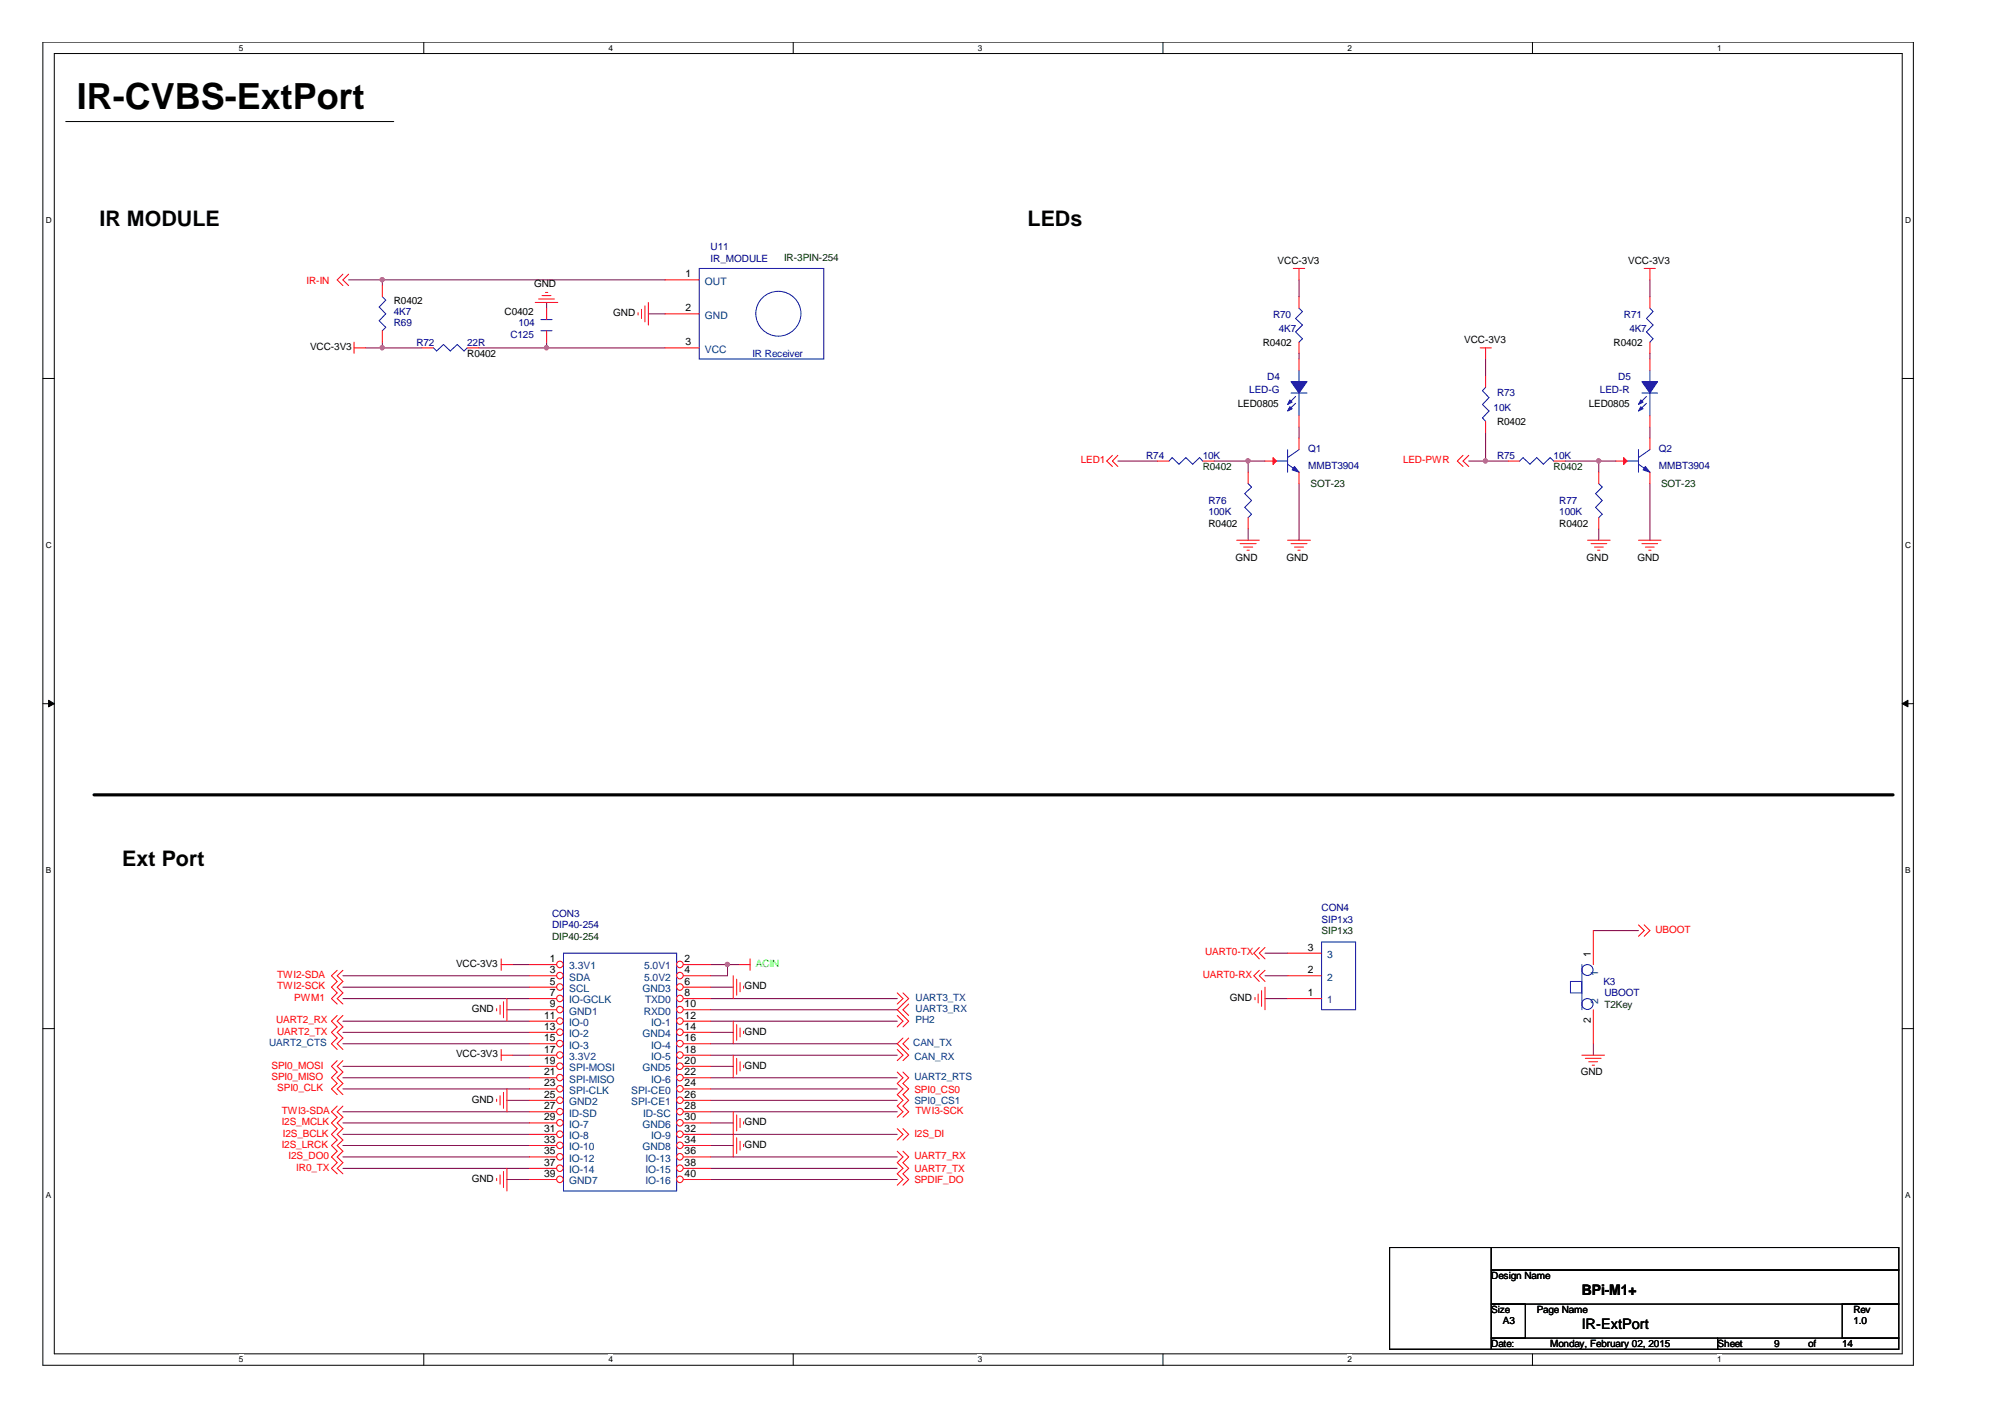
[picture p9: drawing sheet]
<svg xmlns="http://www.w3.org/2000/svg" width="297mm" height="210mm" viewBox="0 0 297 210" stroke-linecap="round" stroke-linejoin="round" font-family="sans-serif">
<path d="M6.3 6.2h277.2v196h-277.2zM8 7.9h273.8v192.6h-273.8z" fill="none" stroke="#000" stroke-width=".15"/>
<g fill="#fff">
<path d="M35.4 6.4h.6v1.4h-.6z"/>
<path d="M35.4 200.7h.6v1.4h-.6z"/>
</g>
<path d="M62.8 6.2v1.7M62.8 200.5v1.7" fill="none" stroke="#000" stroke-width=".15"/>
<g fill="#fff">
<path d="M90.1 6.4h.7v1.4h-.7z"/>
<path d="M90.1 200.7h.7v1.4h-.7z"/>
</g>
<path d="M117.5 6.2v1.7M117.5 200.5v1.7" fill="none" stroke="#000" stroke-width=".15"/>
<g fill="#fff">
<path d="M144.9 6.4h.6v1.4h-.6z"/>
<path d="M144.9 200.7h.6v1.4h-.6z"/>
</g>
<path d="M172.3 6.2v1.7M172.3 200.5v1.7" fill="none" stroke="#000" stroke-width=".15"/>
<g fill="#fff">
<path d="M199.6 6.4h.7v1.4h-.7z"/>
<path d="M199.6 200.7h.7v1.4h-.7z"/>
</g>
<path d="M227 6.2v1.7M227 200.5v1.7" fill="none" stroke="#000" stroke-width=".15"/>
<g fill="#fff">
<path d="M254.4 6.4h.6v1.4h-.6z"/>
<path d="M254.4 200.7h.6v1.4h-.6z"/>
<path d="M6.8 31.9h.8v1.4h-.8z"/>
<path d="M282.2 31.9h.9v1.4h-.9z"/>
<path d="M6.8 80.1h.8v1.4h-.8z"/>
<path d="M282.2 80.1h.9v1.4h-.9z"/>
</g>
<path d="M6.3 56.1h1.7M281.8 56.1h1.7" fill="none" stroke="#000" stroke-width=".15"/>
<g fill="#fff">
<path d="M6.8 128.2h.7v1.4h-.7z"/>
<path d="M282.2 128.2h.8v1.4h-.8z"/>
</g>
<path d="M6.3 104.2h1.7M281.8 104.2h1.7" fill="none" stroke="#000" stroke-width=".15"/>
<g fill="#000" stroke="#000" stroke-width=".15">
<path d="M7.2 103.7l.8 .5-.8 .5z" fill-rule="evenodd"/>
<path d="M281.8 104.2l.9-.5v1z" fill-rule="evenodd"/>
</g>
<g fill="#fff">
<path d="M6.8 176.4h.7v1.4h-.7z"/>
<path d="M282.2 176.4h.8v1.4h-.8z"/>
</g>
<path d="M9.7 18h48.6M6.3 152.4h1.7M281.8 152.4h1.7M205.9 184.8h15v15.1h-15zM220.9 184.8h60.4v3.3h-60.4zM220.9 188.1h60.4v5.1h-60.4zM220.9 193.2h5.1v5h-5.1zM220.9 198.2h33.6v1.7h-33.6zM254.5 198.2h26.8v1.7h-26.8zM272.9 193.2h8.4v5h-8.4z" fill="none" stroke="#000" stroke-width=".15"/>
<path d="M13.9 117.7h266.6" fill="none" stroke="#000" stroke-width=".47"/>
<g fill="none" stroke="#800040" stroke-width=".15">
<path d="M51.6 41.5h47M54.1 51.5h8.4M56.6 41.5v.8M56.6 50.7v.8M70.9 51.5h27.7M81 44.8v.8M81 50.7v.8M96.1 46.5h2.5M192.4 41.5v2.5M192.4 52.3v.9M220.1 53.2v2.5M244.4 41.5v2.5"/>
<path d="M244.4 52.3v.9M165.6 68.3h5.9M179.9 68.3h7.5M184.9 68.3v1.6M184.9 78.3v1.7M192.4 63.3v1.6M192.4 71.6v8.4M217.6 68.3h5.9M220.1 64.1v4.2M231.9 68.3h7.5M236.9 68.3v1.6M236.9 78.3v1.7"/>
<path d="M244.4 63.3v1.6M244.4 71.6v8.4M236.1 137.9h6.6M50.8 144.5h27.6M50.8 146.2h27.6M50.8 147.9h27.6M50.8 159.7h27.6M50.8 158h27.6M50.8 154.6h27.6M50.8 152.9h27.6M50.8 151.3h27.6M75.1 149.6h3.3"/>
<path d="M75.9 142.9h2.5M75.9 156.3h2.5M105.3 142.9h4.2M105.3 146.2h3.3M105.3 147.9h27.6M105.3 149.6h27.6M105.3 156.3h27.6M105.3 159.7h27.6M105.3 158h3.3M105.3 154.6h27.6M105.3 152.9h3.3M105.3 151.3h27.6"/>
<path d="M107.8 142.9v1.6h-2.5M187.4 144.5h3.4M187.4 147.9h3.4M187.4 141.2h3.4M236.1 154.6v1.7M50.8 161.3h27.6M50.8 166.3h27.6M50.8 169.7h27.6M50.8 164.7h27.6M50.8 173.1h27.6M50.8 171.4h27.6M50.8 168h27.6"/>
<path d="M75.1 163h3.3M75.1 174.7h3.3M105.3 163h27.6M105.3 161.3h27.6M105.3 174.7h27.6M105.3 166.3h3.3M105.3 169.7h3.3M105.3 164.7h27.6M105.3 173.1h27.6M105.3 171.4h27.6M105.3 168h27.6"/>
</g>
<g fill="#f0f" stroke="#f0f" stroke-width=".15">
<circle cx="81" cy="51.5" r=".32"/>
<circle cx="184.9" cy="68.3" r=".32"/>
<circle cx="56.6" cy="41.4" r=".32"/>
<circle cx="56.6" cy="51.5" r=".32"/>
<circle cx="236.8" cy="68.3" r=".32"/>
<circle cx="220.1" cy="68.3" r=".32"/>
<circle cx="107.8" cy="142.9" r=".32"/>
</g>
<g fill="none" stroke="#f00" stroke-width=".15">
<path d="M191.6 39.8h1.7M192.4 39.8v1.7M243.6 39.8h1.6M244.4 39.8v1.7M50.8 40.6l-.8 .9 .8 .8M51.6 40.6l-.8 .9 .8 .8M52.5 51.5h1.6M52.5 50.7v1.6M79.3 44.8h3.3M79.8 44.3h2.3M80.3 43.8h1.3M80.8 43.3h.4"/>
<path d="M94.5 46.3v.4M95 45.8v1.4M95.5 45.3v2.4M96.1 44.8v3.3M192.4 44v1.6M192.4 50.7v1.6M219.3 51.5h1.6M220.1 51.5v1.7M244.4 44v1.6M244.4 50.7v1.6M164.8 67.5l-.8 .8 .8 .8M165.6 67.5l-.8 .8 .8 .8"/>
<path d="M216.7 67.5l-.8 .8 .8 .8M217.6 67.5l-.9 .8 .9 .8M239.4 68.3h1.6M244.4 64.9v1.7M244.4 69.9v1.7M183.2 80h3.4M183.7 80.5h2.4M184.2 81h1.4M184.7 81.5h.4M190.8 80h3.3M191.3 80.5h2.3M191.8 81h1.3"/>
<path d="M192.3 81.5h.3M235.2 80h3.3M235.7 80.5h2.3M236.2 81h1.3M236.7 81.5h.3M242.7 80h3.4M243.2 80.5h2.4M243.8 81h1.3M244.3 81.5h.3M242.7 137l.9 .9-.9 .8M243.6 137l.8 .9-.8 .8M50 143.7l-.9 .8 .9 .9-.9 .8 .9 .9-.9 .8 .9 .8"/>
<path d="M50 157.1l-.9 .9 .9 .8-.9 .9 .9 .8-.9 .8 .9 .9M50 150.4l-.9 .9 .9 .8-.9 .8 .9 .9-.9 .8 .9 .9M50.8 143.7l-.8 .8 .8 .9-.8 .8 .8 .9-.8 .8 .8 .8M50.8 157.1l-.8 .9 .8 .8-.8 .9 .8 .8-.8 .8 .8 .9M50.8 150.4l-.8 .9 .8 .8-.8 .8 .8 .9-.8 .8 .8 .9M73.6 149.4v.3M74.1 148.9v1.4M74.3 156.3h1.6M74.3 142.9h1.6M74.3 142v1.7M74.3 155.5v1.6M74.6 148.4v2.4"/>
<path d="M75.1 147.9v3.4M108.6 144.5v3.4M108.6 151.3v3.3M108.6 156.3v3.4M109.1 145v2.4M109.1 151.8v2.3M109.1 156.8v2.3M109.5 142.9h1.6M109.6 145.6v1.3M109.6 152.3v1.3M109.6 157.3v1.3M110.2 146.1v.3"/>
<path d="M110.2 152.8v.3M110.2 157.8v.3M111.1 142v1.7M132.9 155.5l.9 .8-.9 .8M132.9 158.8l.9 .9-.9 .8 .9 .8-.9 .9 .9 .8-.9 .8 .9 .9-.9 .8M132.9 150.4l.9 .9-.9 .8M132.9 147.1l.9 .8-.9 .8M133.8 153.8l-.9 .8 1.7 1.7-.8 .8M133.8 158.8l.8 .9-.8 .8 .8 .8-.8 .9 .8 .8-.8 .8 .8 .9-.8 .8M133.8 147.1l.8 .8-1.7 1.7 1.7 1.7-.8 .8M134.6 153.8l-.8 .8 .8 .9M134.6 148.7l-.8 .9 .8 .8"/>
<path d="M185.9 147.8v.3M186.4 147.2v1.4M186.6 140.3l-.8 .9 .8 .8M186.6 143.7l-.8 .8 .8 .9M186.9 146.7v2.4M187.4 146.2v3.4M187.4 140.3l-.8 .9 .8 .8M187.4 143.7l-.8 .8 .8 .9M234.4 156.3h3.3M234.9 156.8h2.3M235.4 157.3h1.3M235.9 157.8h.3"/>
<path d="M50 163.8l-.9 .9 .9 .8-.9 .8 .9 .9-.9 .8 .9 .9-.9 .8 .9 .8-.9 .9 .9 .8-.9 .9 .9 .8M50.8 163.8l-.8 .9 .8 .8-.8 .8 .8 .9-.8 .8 .8 .9-.8 .8 .8 .8-.8 .9 .8 .8-.8 .9 .8 .8M73.6 162.8v.4M73.6 174.6v.3M74.1 162.3v1.4M74.1 174v1.4M74.6 161.8v2.4M74.6 173.5v2.4M75.1 161.3v3.4M75.1 173.1v3.3M108.6 164.7v6.7M109.1 165.2v2.3"/>
<path d="M109.1 168.5v2.4M109.6 165.7v1.3M109.6 169.1v1.3M110.2 166.2v.3M110.2 169.5v.4M132.9 170.5l.9 .9-.9 .8 .9 .9-.9 .8 .9 .8-.9 .9M132.9 167.2l.9 .8-.9 .9M133.8 170.5l.8 .9-.8 .8 .8 .9-.8 .8 .8 .8-.8 .9M133.8 167.2l.8 .8-.8 .9"/>
</g>
<path d="M192.4 45.6l.6 .6-1.1 1 1.1 .9-1.1 1.1 1.1 1-.6 .5M244.4 45.6l.5 .6-1 1 1 .9-1 1.1 1 1-.5 .5M241 68.3h1.7M242.7 68.8l1.7 1.1M242.7 66.6v3.3M244.4 66.6l-1.7 1.2M83.5 141.2h16.7v35.2h-16.7z" fill="none" stroke="#00f" stroke-width=".15"/>
<path d="M243.8 69.1l.6 .8-1-.3z" fill-rule="evenodd" fill="#00f" stroke="#00f" stroke-width=".15"/>
<path d="M240.5 67.8l.5 .5-.5 .5z" fill-rule="evenodd" fill="#f00" stroke="#f00" stroke-width=".15"/>
<circle cx="83" cy="142.9" r=".49" fill="#fff" stroke="#f00" stroke-width=".15"/>
<path d="M78.4 142.9h4.1" fill="none" stroke="#f00" stroke-width=".15"/>
<circle cx="83" cy="144.5" r=".49" fill="#fff" stroke="#f00" stroke-width=".15"/>
<path d="M78.4 144.5h4.1" fill="none" stroke="#f00" stroke-width=".15"/>
<circle cx="83" cy="146.2" r=".49" fill="#fff" stroke="#f00" stroke-width=".15"/>
<path d="M78.4 146.2h4.1" fill="none" stroke="#f00" stroke-width=".15"/>
<circle cx="83" cy="147.9" r=".49" fill="#fff" stroke="#f00" stroke-width=".15"/>
<path d="M78.4 147.9h4.1" fill="none" stroke="#f00" stroke-width=".15"/>
<circle cx="83" cy="149.6" r=".49" fill="#fff" stroke="#f00" stroke-width=".15"/>
<path d="M78.4 149.6h4.1" fill="none" stroke="#f00" stroke-width=".15"/>
<circle cx="83" cy="151.2" r=".49" fill="#fff" stroke="#f00" stroke-width=".15"/>
<path d="M78.4 151.3h4.1" fill="none" stroke="#f00" stroke-width=".15"/>
<circle cx="83" cy="152.9" r=".49" fill="#fff" stroke="#f00" stroke-width=".15"/>
<path d="M78.4 152.9h4.1" fill="none" stroke="#f00" stroke-width=".15"/>
<circle cx="100.7" cy="142.9" r=".49" fill="#fff" stroke="#f00" stroke-width=".15"/>
<path d="M101.3 142.9h4" fill="none" stroke="#f00" stroke-width=".15"/>
<circle cx="100.7" cy="144.5" r=".49" fill="#fff" stroke="#f00" stroke-width=".15"/>
<path d="M101.3 144.5h4" fill="none" stroke="#f00" stroke-width=".15"/>
<circle cx="100.7" cy="146.2" r=".49" fill="#fff" stroke="#f00" stroke-width=".15"/>
<path d="M101.3 146.2h4" fill="none" stroke="#f00" stroke-width=".15"/>
<circle cx="100.7" cy="147.9" r=".49" fill="#fff" stroke="#f00" stroke-width=".15"/>
<path d="M101.3 147.9h4" fill="none" stroke="#f00" stroke-width=".15"/>
<circle cx="100.7" cy="149.6" r=".49" fill="#fff" stroke="#f00" stroke-width=".15"/>
<path d="M101.3 149.6h4" fill="none" stroke="#f00" stroke-width=".15"/>
<circle cx="100.7" cy="151.2" r=".49" fill="#fff" stroke="#f00" stroke-width=".15"/>
<path d="M101.3 151.3h4" fill="none" stroke="#f00" stroke-width=".15"/>
<circle cx="100.7" cy="152.9" r=".49" fill="#fff" stroke="#f00" stroke-width=".15"/>
<path d="M101.3 152.9h4" fill="none" stroke="#f00" stroke-width=".15"/>
<circle cx="83" cy="154.6" r=".49" fill="#fff" stroke="#f00" stroke-width=".15"/>
<path d="M78.4 154.6h4.1" fill="none" stroke="#f00" stroke-width=".15"/>
<circle cx="83" cy="156.3" r=".49" fill="#fff" stroke="#f00" stroke-width=".15"/>
<path d="M78.4 156.3h4.1" fill="none" stroke="#f00" stroke-width=".15"/>
<circle cx="83" cy="157.9" r=".49" fill="#fff" stroke="#f00" stroke-width=".15"/>
<path d="M78.4 158h4.1" fill="none" stroke="#f00" stroke-width=".15"/>
<circle cx="83" cy="159.6" r=".49" fill="#fff" stroke="#f00" stroke-width=".15"/>
<path d="M78.4 159.7h4.1" fill="none" stroke="#f00" stroke-width=".15"/>
<circle cx="83" cy="161.3" r=".49" fill="#fff" stroke="#f00" stroke-width=".15"/>
<path d="M78.4 161.3h4.1" fill="none" stroke="#f00" stroke-width=".15"/>
<circle cx="83" cy="163" r=".49" fill="#fff" stroke="#f00" stroke-width=".15"/>
<path d="M78.4 163h4.1" fill="none" stroke="#f00" stroke-width=".15"/>
<circle cx="100.7" cy="154.6" r=".49" fill="#fff" stroke="#f00" stroke-width=".15"/>
<path d="M101.3 154.6h4" fill="none" stroke="#f00" stroke-width=".15"/>
<circle cx="100.7" cy="156.3" r=".49" fill="#fff" stroke="#f00" stroke-width=".15"/>
<path d="M101.3 156.3h4" fill="none" stroke="#f00" stroke-width=".15"/>
<circle cx="100.7" cy="157.9" r=".49" fill="#fff" stroke="#f00" stroke-width=".15"/>
<path d="M101.3 158h4" fill="none" stroke="#f00" stroke-width=".15"/>
<circle cx="100.7" cy="159.6" r=".49" fill="#fff" stroke="#f00" stroke-width=".15"/>
<path d="M101.3 159.7h4" fill="none" stroke="#f00" stroke-width=".15"/>
<circle cx="100.7" cy="161.3" r=".49" fill="#fff" stroke="#f00" stroke-width=".15"/>
<path d="M101.3 161.3h4" fill="none" stroke="#f00" stroke-width=".15"/>
<circle cx="100.7" cy="163" r=".49" fill="#fff" stroke="#f00" stroke-width=".15"/>
<path d="M101.3 163h4" fill="none" stroke="#f00" stroke-width=".15"/>
<circle cx="83" cy="164.7" r=".49" fill="#fff" stroke="#f00" stroke-width=".15"/>
<path d="M78.4 164.7h4.1" fill="none" stroke="#f00" stroke-width=".15"/>
<circle cx="83" cy="166.3" r=".49" fill="#fff" stroke="#f00" stroke-width=".15"/>
<path d="M78.4 166.3h4.1" fill="none" stroke="#f00" stroke-width=".15"/>
<circle cx="83" cy="168" r=".49" fill="#fff" stroke="#f00" stroke-width=".15"/>
<path d="M78.4 168h4.1" fill="none" stroke="#f00" stroke-width=".15"/>
<circle cx="83" cy="169.7" r=".49" fill="#fff" stroke="#f00" stroke-width=".15"/>
<path d="M78.4 169.7h4.1" fill="none" stroke="#f00" stroke-width=".15"/>
<circle cx="83" cy="171.4" r=".49" fill="#fff" stroke="#f00" stroke-width=".15"/>
<path d="M78.4 171.4h4.1" fill="none" stroke="#f00" stroke-width=".15"/>
<circle cx="83" cy="173" r=".49" fill="#fff" stroke="#f00" stroke-width=".15"/>
<path d="M78.4 173.1h4.1" fill="none" stroke="#f00" stroke-width=".15"/>
<circle cx="83" cy="174.7" r=".49" fill="#fff" stroke="#f00" stroke-width=".15"/>
<path d="M78.4 174.7h4.1" fill="none" stroke="#f00" stroke-width=".15"/>
<circle cx="100.7" cy="164.7" r=".49" fill="#fff" stroke="#f00" stroke-width=".15"/>
<path d="M101.3 164.7h4" fill="none" stroke="#f00" stroke-width=".15"/>
<circle cx="100.7" cy="166.3" r=".49" fill="#fff" stroke="#f00" stroke-width=".15"/>
<path d="M101.3 166.3h4" fill="none" stroke="#f00" stroke-width=".15"/>
<circle cx="100.7" cy="168" r=".49" fill="#fff" stroke="#f00" stroke-width=".15"/>
<path d="M101.3 168h4" fill="none" stroke="#f00" stroke-width=".15"/>
<circle cx="100.7" cy="169.7" r=".49" fill="#fff" stroke="#f00" stroke-width=".15"/>
<path d="M101.3 169.7h4" fill="none" stroke="#f00" stroke-width=".15"/>
<circle cx="100.7" cy="171.4" r=".49" fill="#fff" stroke="#f00" stroke-width=".15"/>
<path d="M101.3 171.4h4" fill="none" stroke="#f00" stroke-width=".15"/>
<circle cx="100.7" cy="173" r=".49" fill="#fff" stroke="#f00" stroke-width=".15"/>
<path d="M101.3 173.1h4" fill="none" stroke="#f00" stroke-width=".15"/>
<circle cx="100.7" cy="174.7" r=".49" fill="#fff" stroke="#f00" stroke-width=".15"/>
<g fill="none" stroke="#f00" stroke-width=".15">
<path d="M56.6 42.3v1.7M56.6 49v1.7M62.5 51.5h1.7M69.2 51.5h1.7M81 45.6v1.7M81 49v1.7M98.6 51.5h5M98.6 41.5h5M98.6 46.5h5M192.4 53.2v1.7M220.1 55.7v1.7M244.4 53.2v1.7"/>
<path d="M171.5 68.3h1.7M178.2 68.3h1.7M184.9 69.9v1.7M184.9 76.7v1.6M187.4 68.3h1.7M192.4 61.6v1.7M192.4 64.9v1.7M192.4 69.9v1.7M220.1 62.4v1.7M223.5 68.3h1.6M230.2 68.3h1.7M236.9 69.9v1.7"/>
<path d="M236.9 76.7v1.6M244.4 61.6v1.7M236.1 137.9v5M190.8 147.9h5M190.8 144.5h5M190.8 141.2h5M236.1 149.6v5M101.3 174.7h4"/>
</g>
<g fill="none" stroke="#00f" stroke-width=".15">
<path d="M103.6 39.8h18.4v13.4h-18.4zM56.6 44l.5 .5-.9 1 .9 1-.9 1 .9 1-.5 .5M64.2 51.5l.5 .5 1-1 1 1 1-1 1 1 .5-.5M80.1 47.3h1.7M80.1 49h1.7M191.3 58.2h2.3M191.9 58.7l-1 1M191.9 59.7l-1 1M192.4 54.9v1.6M192.4 58.2v3.4M220.1 57.4l-.5 .5 1 1-1 1 1 1-1 1 .5 .5M243.2 58.2h2.4"/>
<path d="M243.9 58.7l-1 1M243.9 59.7l-1 1M244.4 54.9v1.6M244.4 58.2v3.4M173.2 68.3l.5-.5 1 1 1-1 1 1 1-1 .5 .5M184.9 71.6l.5 .6-1 .9 1 1-1 1.1 1 1-.5 .5M189.1 68.3h1.7M190.8 68.8l1.6 1.1M190.8 66.6v3.3M192.4 66.6l-1.6 1.2M225.1 68.3l.5-.5 1.1 1 1-1 .9 1 1.1-1 .5 .5M236.9 71.6l.5 .6-1 .9 1 1-1 1.1 1 1-.5 .5"/>
<path d="M195.8 139.5h5v10.1h-5zM232.7 145.4h1.7v1.7h-1.7zM234.4 142.9v6.7"/>
<circle cx="115.3" cy="46.5" r="3.3"/>
<circle cx="235.2" cy="143.7" r=".82"/>
<circle cx="235.2" cy="148.7" r=".82"/>
</g>
<g fill="#00f" stroke="#00f" stroke-width=".15">
<path d="M243.2 56.5h2.4l-1.2 1.7z" fill-rule="evenodd"/>
<path d="M243.1 60.3l.3 .3-.7 .3z" fill-rule="evenodd"/>
<path d="M243.1 59.2l.3 .4-.7 .3z" fill-rule="evenodd"/>
<path d="M191.3 56.5h2.3l-1.2 1.7z" fill-rule="evenodd"/>
<path d="M191.1 60.3l.3 .3-.6 .3z" fill-rule="evenodd"/>
<path d="M191.1 59.2l.3 .4-.6 .3z" fill-rule="evenodd"/>
<path d="M191.8 69.1l.6 .8-1-.3z" fill-rule="evenodd"/>
</g>
<path d="M188.6 67.8l.5 .5-.5 .5z" fill-rule="evenodd" fill="#f00" stroke="#f00" stroke-width=".15"/>
<g fill="#f0f" stroke="#f0f" stroke-width=".15">
<circle cx="81" cy="51.5" r=".32"/>
<circle cx="184.9" cy="68.3" r=".32"/>
<circle cx="56.6" cy="41.4" r=".32"/>
<circle cx="56.6" cy="51.5" r=".32"/>
<circle cx="236.8" cy="68.3" r=".32"/>
<circle cx="220.1" cy="68.3" r=".32"/>
<circle cx="107.8" cy="142.9" r=".32"/>
</g>
<text font-size="5.3" x="11.4" y="16.2">IR-CVBS-ExtPort</text>
<g font-size="3.2">
<text x="14.7" y="33.5">IR MODULE</text>
<text x="152.2" y="33.5">LEDs</text>
<text x="18.1" y="128.2">Ext Port</text>
</g>
<g font-size="2.2">
<text x="234.4" y="191.9">BPi-M1+</text>
<text x="234.4" y="196.8">IR-ExtPort</text>
</g>
<g font-size="1.5">
<text x="101.6" y="41.1">1</text>
<text x="189.3" y="39.1">VCC-3V3</text>
<text x="241.2" y="39.1">VCC-3V3</text>
<text x="58.3" y="45">R0402</text>
<text x="74.8" y="46.7">C0402</text>
<text x="79.1" y="42.5">GND</text>
<text x="90.8" y="46.8">GND</text>
<text x="101.6" y="46.1">2</text>
<text x="45.9" y="51.9">VCC-3V3</text>
<text x="69.2" y="52.9">R0402</text>
<text x="101.6" y="51.2">3</text>
<text x="187.1" y="51.2">R0402</text>
<text x="216.9" y="50.9">VCC-3V3</text>
<text x="239.1" y="51.2">R0402</text>
<text x="183.4" y="60.3">LED0805</text>
<text x="221.8" y="62.9">R0402</text>
<text x="235.4" y="60.3">LED0805</text>
<text x="179" y="78">R0402</text>
<text x="183" y="83">GND</text>
<text x="190.6" y="83">GND</text>
<text x="231" y="78">R0402</text>
<text x="235" y="83">GND</text>
<text x="242.6" y="83">GND</text>
<text x="67.6" y="143.2">VCC-3V3</text>
<text x="81.4" y="142.5">1</text>
<text x="101.4" y="142.5">2</text>
<text x="193.8" y="140.8">3</text>
<text x="235.7" y="141.7" transform="rotate(-90 235.7 141.7)">1</text>
<text x="69.9" y="149.9">GND</text>
<text x="81.4" y="144.2">3</text>
<text x="81.4" y="145.9">5</text>
<text x="81.4" y="147.5">7</text>
<text x="81.4" y="149.2">9</text>
<text x="101.4" y="147.5">8</text>
<text x="101.4" y="149.2">10</text>
<text x="101.4" y="144.2">4</text>
<text x="101.4" y="145.9">6</text>
<text x="110.3" y="146.6">GND</text>
<text x="182.2" y="148.3">GND</text>
<text x="193.8" y="147.5">1</text>
<text x="193.8" y="144.2">2</text>
<text x="80.6" y="150.9">11</text>
<text x="80.6" y="152.5">13</text>
<text x="80.6" y="154.2">15</text>
<text x="80.6" y="155.9">17</text>
<text x="101.4" y="150.9">12</text>
<text x="101.4" y="152.5">14</text>
<text x="101.4" y="154.2">16</text>
<text x="101.4" y="155.9">18</text>
<text x="110.3" y="153.3">GND</text>
<text x="235.7" y="151.6" transform="rotate(-90 235.7 151.6)">2</text>
<text x="67.6" y="156.6">VCC-3V3</text>
<text x="80.6" y="157.6">19</text>
<text x="80.6" y="159.3">21</text>
<text x="80.6" y="160.9">23</text>
<text x="101.4" y="160.9">24</text>
<text x="101.4" y="157.6">20</text>
<text x="101.4" y="159.3">22</text>
<text x="110.3" y="158.3">GND</text>
<text x="234.2" y="159.3">GND</text>
<text x="69.9" y="163.3">GND</text>
<text x="80.6" y="162.6">25</text>
<text x="80.6" y="164.3">27</text>
<text x="80.6" y="166">29</text>
<text x="80.6" y="167.7">31</text>
<text x="101.4" y="162.6">26</text>
<text x="101.4" y="164.3">28</text>
<text x="101.4" y="166">30</text>
<text x="101.4" y="167.7">32</text>
<text x="110.3" y="166.7">GND</text>
<text x="80.6" y="169.3">33</text>
<text x="80.6" y="171">35</text>
<text x="80.6" y="172.7">37</text>
<text x="101.4" y="171">36</text>
<text x="101.4" y="172.7">38</text>
<text x="101.4" y="169.3">34</text>
<text x="110.3" y="170.1">GND</text>
<text x="69.9" y="175.1">GND</text>
<text x="80.6" y="174.3">39</text>
<text x="101.4" y="174.3">40</text>
<text x="220.9" y="189.5">Design Name</text>
<text x="220.9" y="194.5">Size</text>
<text x="222.6" y="196.2">A3</text>
<text x="227.7" y="194.5">Page Name</text>
<text x="274.6" y="196.2">1.0</text>
<text x="274.6" y="194.5">Rev</text>
<text x="220.9" y="199.6">Date:</text>
<text x="229.7" y="199.6">Monday, February 02, 2015</text>
<text x="254.5" y="199.6">Sheet</text>
<text x="262.8" y="199.6">9</text>
<text x="267.9" y="199.6">of</text>
<text x="272.9" y="199.6">14</text>
</g>
<g font-size="1.5" fill="#000080">
<text x="105.3" y="37.1">U11</text>
<text x="105.3" y="38.8">IR_MODULE</text>
<text x="58.3" y="46.7">4K7</text>
<text x="188.6" y="47.2">R70</text>
<text x="240.6" y="47.2">R71</text>
<text x="58.3" y="48.4">R69</text>
<text x="61.7" y="51.2">R72</text>
<text x="69.2" y="51.2">22R</text>
<text x="75.6" y="50">C125</text>
<text x="76.8" y="48.4">104</text>
<text x="189.4" y="49.2">4K7</text>
<text x="241.4" y="49.2">4K7</text>
<text x="185.1" y="58.2">LED-G</text>
<text x="187.7" y="56.2">D4</text>
<text x="221.8" y="58.7">R73</text>
<text x="237" y="58.2">LED-R</text>
<text x="239.7" y="56.2">D5</text>
<text x="221.3" y="60.9">10K</text>
<text x="169.8" y="68">R74</text>
<text x="178.2" y="68">10K</text>
<text x="193.8" y="66.9">Q1</text>
<text x="193.8" y="69.5">MMBT3904</text>
<text x="221.8" y="68">R75</text>
<text x="230.2" y="68">10K</text>
<text x="245.7" y="66.9">Q2</text>
<text x="245.7" y="69.5">MMBT3904</text>
<text x="179" y="74.6">R76</text>
<text x="179" y="76.3">100K</text>
<text x="231" y="74.6">R77</text>
<text x="231" y="76.3">100K</text>
<text x="81.8" y="135.9">CON3</text>
<text x="81.8" y="137.5">DIP40-254</text>
<text x="195.8" y="135">CON4</text>
<text x="195.8" y="136.7">SIP1x3</text>
<text x="237.5" y="145.9">K3</text>
<text x="237.7" y="147.6">UBOOT</text>
</g>
<g font-size="1.5" fill="#004000">
<text x="116.2" y="38.6">IR-3PIN-254</text>
<text x="178.2" y="69.7">R0402</text>
<text x="230.2" y="69.7">R0402</text>
<text x="194.1" y="72.2">SOT-23</text>
<text x="246.1" y="72.2">SOT-23</text>
<text x="81.8" y="139.2">DIP40-254</text>
<text x="195.8" y="138.4">SIP1x3</text>
<text x="237.7" y="149.3">T2Key</text>
</g>
<g font-size="1.5" fill="#f00">
<text x="45.4" y="42.1">IR-IN</text>
<text x="160.1" y="68.6">LED1</text>
<text x="207.9" y="68.6">LED-PWR</text>
<text x="178.5" y="141.5">UART0-TX</text>
<text x="245.2" y="138.2">UBOOT</text>
<text x="41.1" y="144.9">TWI2-SDA</text>
<text x="41.1" y="146.6">TWI2-SCK</text>
<text x="43.6" y="148.3">PWM1</text>
<text x="178.2" y="144.9">UART0-RX</text>
<text x="40.9" y="151.6">UART2_RX</text>
<text x="41.1" y="153.3">UART2_TX</text>
<text x="40.2" y="160">SPI0_MISO</text>
<text x="40.2" y="158.3">SPI0_MOSI</text>
<text x="41.1" y="161.7">SPI0_CLK</text>
<text x="135.5" y="161.9">SPI0_CS0</text>
<text x="41.7" y="165">TWI3-SDA</text>
<text x="41.7" y="166.7">I2S_MCLK</text>
<text x="135.6" y="165">TWI3-SCK</text>
<text x="41.7" y="170.1">I2S_LRCK</text>
<text x="41.9" y="168.4">I2S_BCLK</text>
<text x="42.8" y="171.7">I2S_DO0</text>
<text x="43.9" y="173.4">IR0_TX</text>
<text x="135.5" y="171.7">UART7_RX</text>
<text x="135.5" y="173.6">UART7_TX</text>
<text x="135.5" y="168.4">I2S_DI</text>
<text x="135.5" y="175.2">SPDIF_DO</text>
</g>
<g font-size="1.5" fill="#004080">
<text x="104.4" y="42.2">OUT</text>
<text x="104.4" y="47.2">GND</text>
<text x="104.4" y="52.3">VCC</text>
<text x="84.3" y="143.6">3.3V1</text>
<text x="95.4" y="143.6">5.0V1</text>
<text x="196.6" y="141.9">3</text>
<text x="84.3" y="145.3">SDA</text>
<text x="84.3" y="147">SCL</text>
<text x="84.3" y="148.6">IO-GCLK</text>
<text x="95.2" y="147">GND3</text>
<text x="95.4" y="145.3">5.0V2</text>
<text x="95.6" y="148.6">TXD0</text>
<text x="135.6" y="148.3">UART3_TX</text>
<text x="135.6" y="149.9">UART3_RX</text>
<text x="196.6" y="148.6">1</text>
<text x="196.6" y="145.3">2</text>
<text x="236.8" y="148.7" transform="rotate(-90 236.8 148.7)">2</text>
<text x="236.8" y="144.6" transform="rotate(-90 236.8 144.6)">1</text>
<text x="39.9" y="155">UART2_CTS</text>
<text x="84.3" y="150.3">GND1</text>
<text x="84.3" y="152">IO-0</text>
<text x="84.3" y="153.6">IO-2</text>
<text x="84.3" y="155.3">IO-3</text>
<text x="95.2" y="153.6">GND4</text>
<text x="95.4" y="150.3">RXD0</text>
<text x="96.5" y="152">IO-1</text>
<text x="96.5" y="155.3">IO-4</text>
<text x="135.3" y="155">CAN_TX</text>
<text x="135.6" y="151.6">PH2</text>
<text x="84.3" y="157">3.3V2</text>
<text x="84.3" y="158.7">SPI-MOSI</text>
<text x="84.3" y="160.4">SPI-MISO</text>
<text x="95.2" y="158.7">GND5</text>
<text x="96.5" y="157">IO-5</text>
<text x="96.5" y="160.4">IO-6</text>
<text x="135.5" y="157">CAN_RX</text>
<text x="135.5" y="160">UART2_RTS</text>
<text x="84.3" y="162">SPI-CLK</text>
<text x="84.3" y="163.7">GND2</text>
<text x="84.3" y="165.4">ID-SD</text>
<text x="84.3" y="167.1">IO-7</text>
<text x="93.5" y="162">SPI-CE0</text>
<text x="93.5" y="163.7">SPI-CE1</text>
<text x="95.2" y="167.1">GND6</text>
<text x="95.3" y="165.4">ID-SC</text>
<text x="135.5" y="163.5">SPI0_CS1</text>
<text x="84.3" y="168.8">IO-8</text>
<text x="84.3" y="170.4">IO-10</text>
<text x="84.3" y="172.1">IO-12</text>
<text x="84.3" y="173.8">IO-14</text>
<text x="95.2" y="170.4">GND8</text>
<text x="95.6" y="172.1">IO-13</text>
<text x="95.6" y="173.8">IO-15</text>
<text x="96.5" y="168.8">IO-9</text>
<text x="84.3" y="175.4">GND7</text>
<text x="95.6" y="175.4">IO-16</text>
</g>
<text font-size="1.5" fill="#00f" x="111.5" y="52.9">IR Receiver</text>
<text font-size="1.5" fill="#0f0" x="112" y="143.2">ACIN</text>
<g font-size="1.2">
<text x="35.4" y="7.5">5</text>
<text x="90.1" y="7.5">4</text>
<text x="144.9" y="7.5">3</text>
<text x="199.6" y="7.5">2</text>
<text x="254.4" y="7.5">1</text>
<text x="6.8" y="33.1">D</text>
<text x="282.2" y="33.1">D</text>
<text x="6.8" y="81.2">C</text>
<text x="282.2" y="81.2">C</text>
<text x="6.8" y="129.4">B</text>
<text x="282.2" y="129.4">B</text>
<text x="6.8" y="177.5">A</text>
<text x="282.2" y="177.5">A</text>
<text x="35.4" y="201.8">5</text>
<text x="90.1" y="201.8">4</text>
<text x="144.9" y="201.8">3</text>
<text x="199.6" y="201.8">2</text>
<text x="254.4" y="201.8">1</text>
</g>
</svg>
